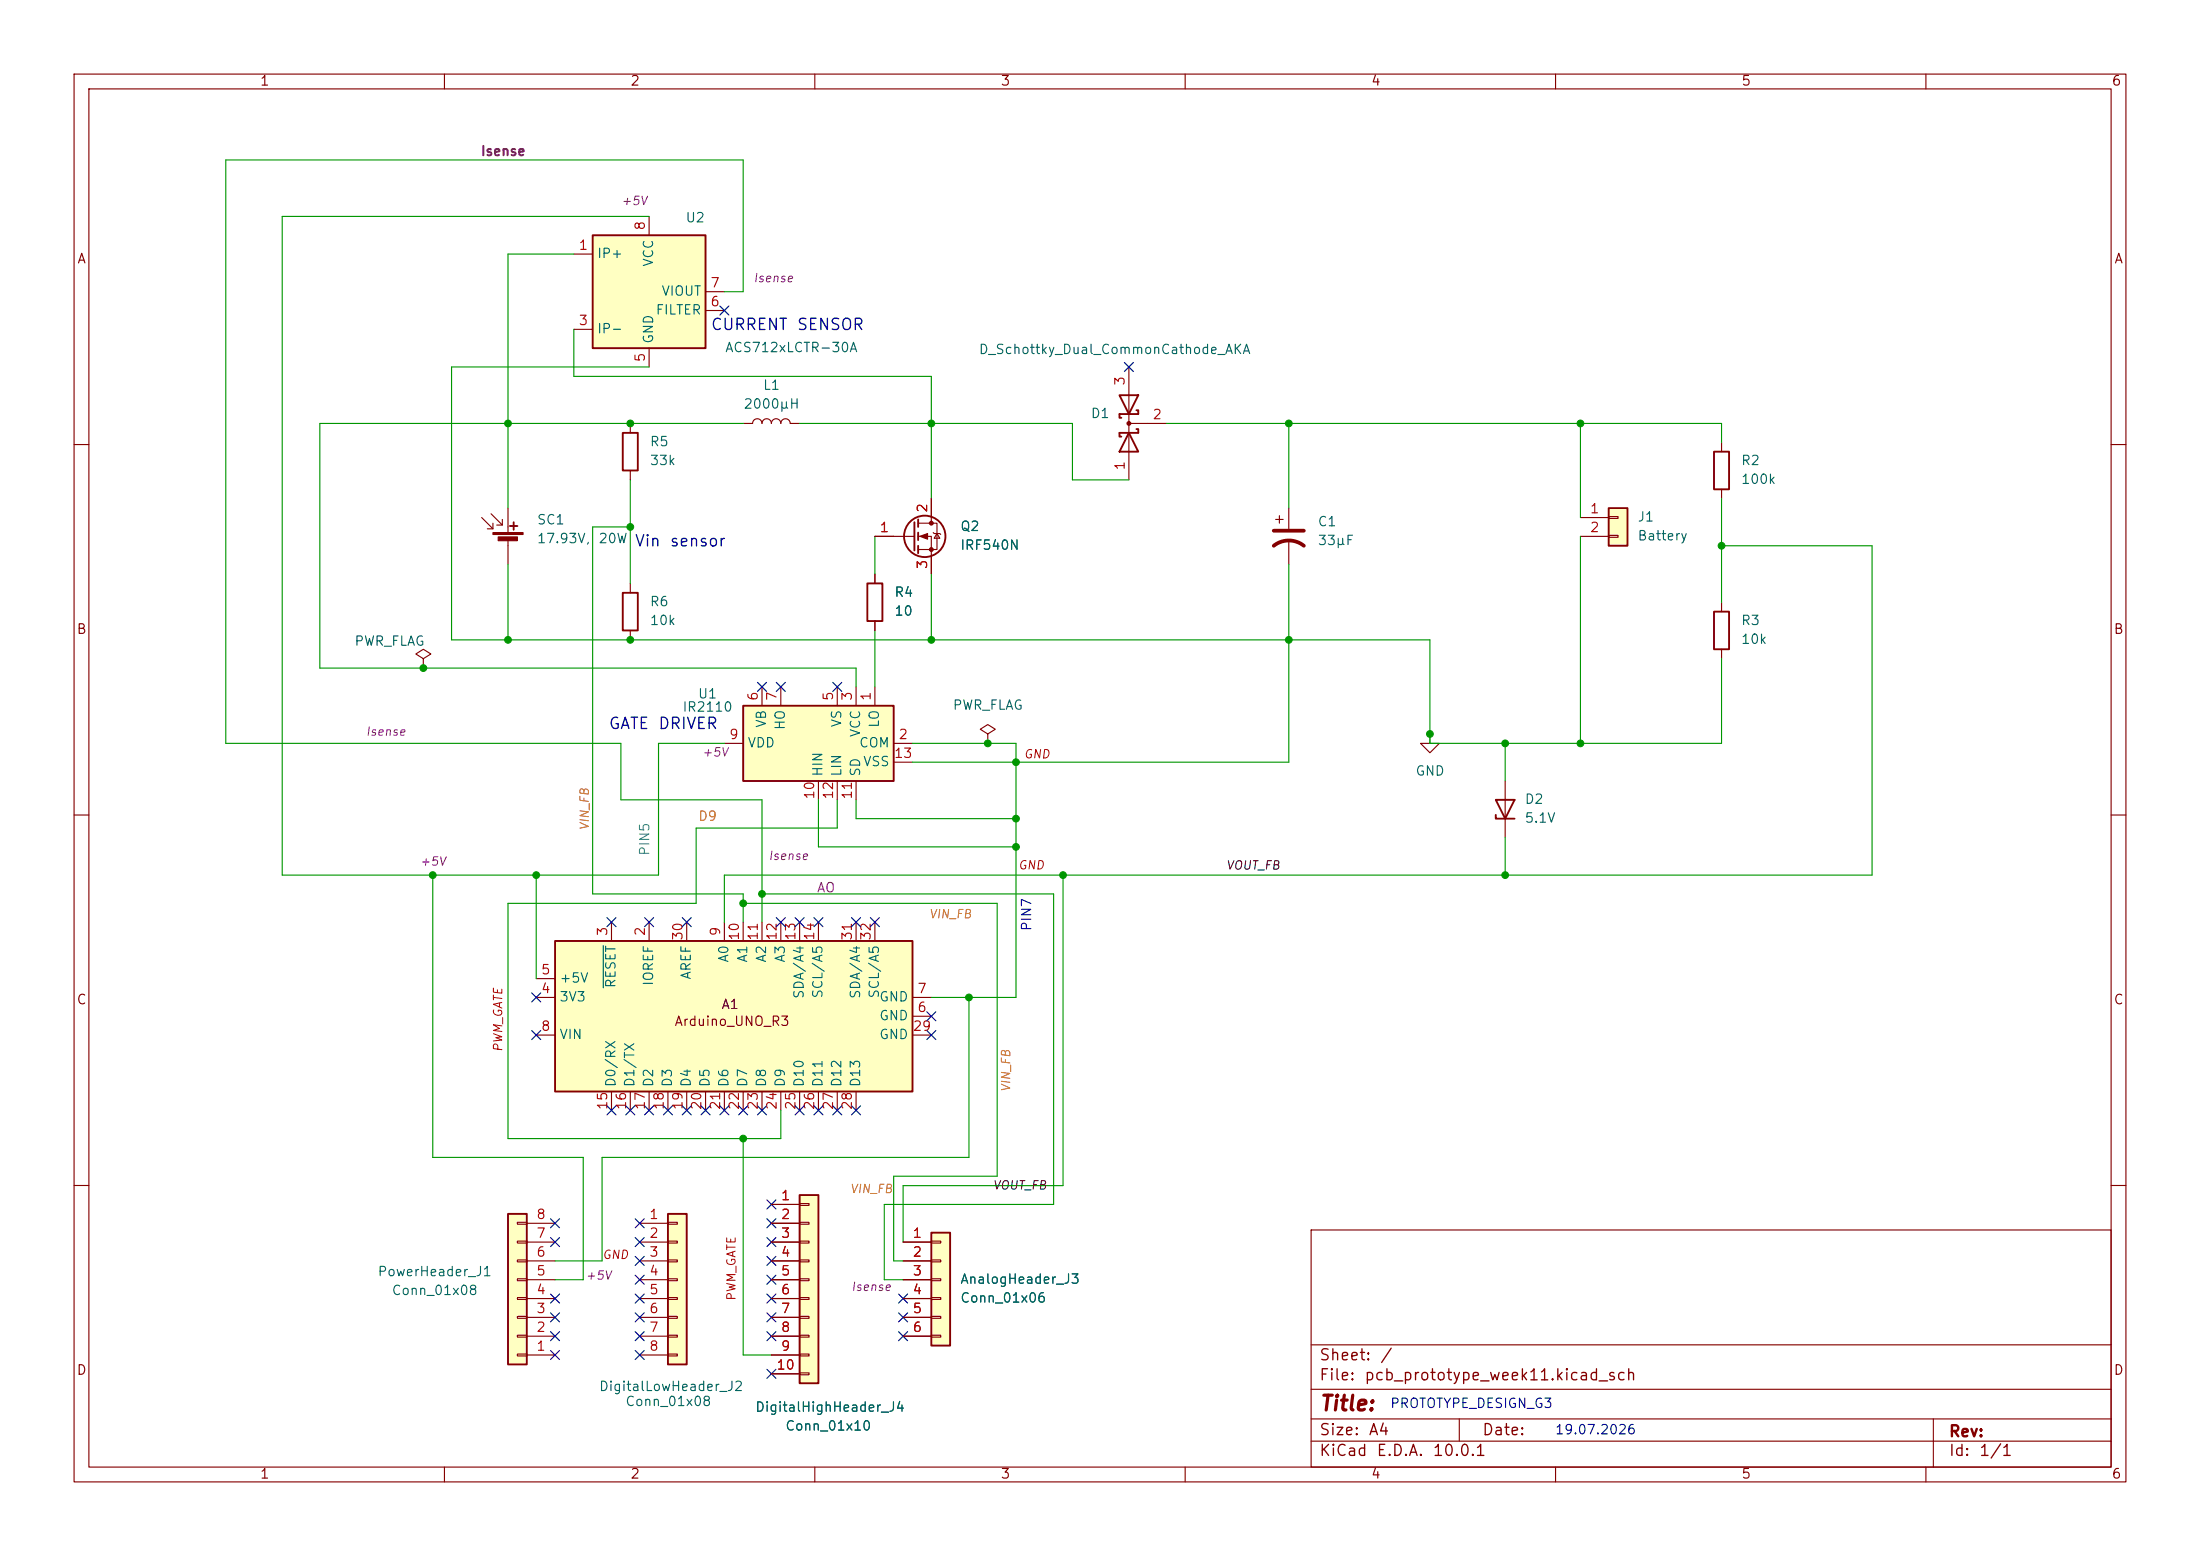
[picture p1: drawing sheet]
<svg xmlns="http://www.w3.org/2000/svg" width="297mm" height="210mm" viewBox="0 0 297 210" stroke-linecap="round" stroke-linejoin="round" font-family="sans-serif">
<g fill="none" stroke="#840000" stroke-width=".15">
<path d="M10 10h277v190h-277zM12 12h273v186h-273zM60 10v2M110 10v2M160 10v2M210 10v2M260 10v2M85.1 57.2v1.2M10 60h2M85.1 63.5v1.3M285 60h2M10 110h2"/>
<path d="M285 110h2M10 160h2M177 166h108v32h-108zM285 160h2M60 198v2M110 198v2M160 198v2M177 194.5h108M177 191.5h108M177 187.5h108M177 181.5h108M197 191.5v3"/>
<path d="M210 198v2M260 198v2M261 191.5v6.5"/>
</g>
<path d="M84.1 58.4h2v5.1h-2z" fill="none" stroke="#840000" stroke-width=".25"/>
<path d="M68.6 163.8h2.5v20.4h-2.5z" fill="#ffffc2"/>
<path d="M68.6 163.8h2.5v20.4h-2.5z" fill="none" stroke="#840000" stroke-width=".25"/>
<g fill="none" stroke="#840000" stroke-width=".15">
<path d="M69.8 177.7h1.3v.2h-1.3zM69.8 175.1h1.3v.3h-1.3zM69.8 172.6h1.3v.2h-1.3zM69.8 170.1h1.3v.2h-1.3zM69.8 167.5h1.3v.3h-1.3zM69.8 165h1.3v.2h-1.3zM71.1 177.8h3.8M71.1 175.3h3.8M71.1 172.7h3.8M71.1 170.2h3.8M71.1 167.6h3.8M71.1 165.1h3.8"/>
<path d="M69.8 182.8h1.3v.2h-1.3zM69.8 180.2h1.3v.3h-1.3zM71.1 182.9h3.8M71.1 180.3h3.8"/>
</g>
<path d="M125.7 166.4h2.6v15.2h-2.6z" fill="#ffffc2"/>
<path d="M68.8 71h1M69.3 70.5v1M125.7 166.4h2.6v15.2h-2.6z" fill="none" stroke="#840000" stroke-width=".25"/>
<g fill="none" stroke="#840000" stroke-width=".15">
<path d="M65 69.9l1.5 1.5M66.3 69.3l1.5 1.6M66.5 70.6v.8h-.7M67.8 70.1v.8h-.7M68.6 68.6v3.3M68.6 72.9v3.3M57.1 88.9l1.1-.6-1.1-.7-1 .7 1 .6v1.3M57.1 90.2h.1M133.3 99.1l1.1-.7-1.1-.6-1 .6 1 .7v1.2M133.3 100.3h.1M121.9 167.6h3.8M121.9 170.2h3.8"/>
<path d="M121.9 172.7h3.8M121.9 175.3h3.8M121.9 177.8h3.8M125.7 167.5h1.3v.3h-1.3zM125.7 170.1h1.3v.2h-1.3zM125.7 172.6h1.3v.2h-1.3zM125.7 175.1h1.3v.3h-1.3zM125.7 177.7h1.3v.2h-1.3zM121.9 180.3h3.8M125.7 180.2h1.3v.3h-1.3z"/>
</g>
<g fill="#840000" stroke="#840000" stroke-width=".15">
<path d="M66.5 71.9h4.1v.2h-4.1z"/>
<path d="M67.3 72.5h2.5v.5h-2.5z"/>
</g>
<path d="M107.9 161.3h2.6v25.4h-2.6z" fill="#ffffc2"/>
<path d="M107.9 161.3h2.6v25.4h-2.6z" fill="none" stroke="#840000" stroke-width=".25"/>
<g fill="none" stroke="#840000" stroke-width=".15">
<path d="M104.1 162.6h3.8M104.1 165.1h3.8M104.1 167.6h3.8M104.1 170.2h3.8M104.1 172.7h3.8M104.1 175.3h3.8M104.1 177.8h3.8M107.9 162.4h1.3v.3h-1.3zM107.9 165h1.3v.2h-1.3zM107.9 167.5h1.3v.3h-1.3zM107.9 170.1h1.3v.2h-1.3zM107.9 172.6h1.3v.2h-1.3z"/>
<path d="M107.9 175.1h1.3v.3h-1.3zM107.9 177.7h1.3v.2h-1.3zM104.1 180.3h3.8M104.1 182.9h3.8M104.1 185.4h3.8M107.9 180.2h1.3v.3h-1.3zM107.9 182.8h1.3v.2h-1.3zM107.9 185.3h1.3v.2h-1.3z"/>
</g>
<path d="M90.2 163.8h2.5v20.4h-2.5z" fill="#ffffc2"/>
<path d="M151.1 53.3h2.6l-1.3 2.6zM152.4 58.4l1.3 2.6h-2.6zM153.4 57.9h.3v.5h-2.6v.5h.3M153.4 55.4h.3v.5h-2.6v.5h.3M231.4 61h2v5h-2zM84.1 80h2v5.1h-2zM231.4 82.6h2v5h-2zM201.9 110v.5h2.6M201.9 108h2.6l-1.3 2.5zM90.2 163.8h2.5v20.4h-2.5z" fill="none" stroke="#840000" stroke-width=".25"/>
<g fill="none" stroke="#840000" stroke-width=".15">
<path d="M152.4 57.2h5.1M152.4 49.5v15.3M232.4 59.7v1.3M85.1 78.7v1.3M172.2 70.1h1M172.7 69.6v1M174 68.6v2.8M174 72.9v3.3M232.4 66v1.3M85.1 85.1v1.3M193 99.1v1.2h1.3l-1.3 1.3-1.2-1.3h1.2M193 99.1h.1"/>
<path d="M232.4 81.3v1.3M232.4 87.6v1.3M203.2 105.4v7.6M86.4 165.1h3.8M86.4 167.6h3.8M86.4 170.2h3.8M86.4 172.7h3.8M86.4 175.3h3.8M86.4 177.8h3.8M90.2 165h1.2v.2h-1.2zM90.2 167.5h1.2v.3h-1.2zM90.2 170.1h1.2v.2h-1.2z"/>
<path d="M90.2 172.6h1.2v.2h-1.2zM90.2 175.1h1.2v.3h-1.2zM90.2 177.7h1.2v.2h-1.2zM86.4 180.3h3.8M86.4 182.9h3.8M90.2 180.2h1.2v.3h-1.2zM90.2 182.8h1.2v.2h-1.2z"/>
</g>
<circle cx="152.4" cy="57.1" r=".25" fill="#840000" stroke="#840000" stroke-width=".15"/>
<path d="M172 73.7a3.3 3.3 0 0 1 4 0M172 71.6h4" fill="none" stroke="#840000" stroke-width=".51"/>
<path d="M100.3 95.3h20.3v10.1h-20.3z" fill="#ffffc2"/>
<path d="M100.3 95.3h20.3v10.1h-20.3z" fill="none" stroke="#840000" stroke-width=".25"/>
<path d="M102.9 92.7v2.6M105.4 92.7v2.6M113 92.7v2.6M115.6 92.7v2.6M118.1 92.7v2.6M97.8 100.3h2.5M110.5 105.4v2.6M113 105.4v2.6M115.6 105.4v2.6M120.6 100.3h2.6M120.6 102.9h2.6" fill="none" stroke="#840000" stroke-width=".15"/>
<path d="M217.2 68.6h2.5v5.1h-2.5z" fill="#ffffc2"/>
<path d="M217.2 68.6h2.5v5.1h-2.5z" fill="none" stroke="#840000" stroke-width=".25"/>
<path d="M213.4 69.9h3.8M213.4 72.4h3.8M217.2 69.7h1.2v.3h-1.2zM217.2 72.3h1.2v.2h-1.2z" fill="none" stroke="#840000" stroke-width=".15"/>
<path d="M80 31.8h15.2v15.2h-15.2z" fill="#ffffc2"/>
<path d="M80 31.8h15.2v15.2h-15.2zM117.1 78.7h2v5.1h-2z" fill="none" stroke="#840000" stroke-width=".25"/>
<path d="M77.5 34.3h2.5M87.6 29.2v2.6M95.2 39.4h2.6M77.5 44.5h2.5M87.6 47v2.5M95.2 41.9h2.6M118.1 77.5v1.2M118.1 83.8v1.3" fill="none" stroke="#840000" stroke-width=".15"/>
<path d="M74.9 127h48.3v20.3h-48.3z" fill="#ffffc2"/>
<g fill="none" stroke="#840000" stroke-width=".25">
<path d="M123.4 70.5v3.8M124 70.1v1M124 71.9v1M124 73.7v1M74.9 127h48.3v20.3h-48.3z"/>
<circle cx="124.8" cy="72.4" r="2.79"/>
</g>
<g fill="none" stroke="#840000" stroke-width=".15">
<path d="M100.3 57.2h1.3a.64 .64 0 0 1 .6-.7 .64 .64 0 0 1 .7 .7 .64 .64 0 0 1 .6-.7 .64 .64 0 0 1 .6 .7 .64 .64 0 0 1 .7-.7 .64 .64 0 0 1 .6 .7 .64 .64 0 0 1 .6-.7 .64 .64 0 0 1 .7 .7h1.2M118.1 77.5v1.2M118.1 72.4h5.3M124 70.6h2.5v3.6h-2.5M124 72.4h1.7v5.1M125.7 67.3v3.3M126 71.9l.1 .1h.8l.1 .1M126.5 72l.4 .6h-.8zM118.1 83.8v1.3M72.4 134.6h2.5M72.4 132.1h2.5M72.4 139.7h2.5"/>
<path d="M82.5 124.5v2.5M87.6 124.5v2.5M92.7 124.5v2.5M97.8 124.5v2.5M100.3 124.5v2.5M102.9 124.5v2.5M105.4 124.5v2.5M107.9 124.5v2.5M110.5 124.5v2.5M115.6 124.5v2.5M118.1 124.5v2.5M123.2 134.6h2.5"/>
<path d="M123.2 137.2h2.5M123.2 139.7h2.5M82.5 147.3v2.6M85.1 147.3v2.6M87.6 147.3v2.6M90.2 147.3v2.6M92.7 147.3v2.6M95.2 147.3v2.6M97.8 147.3v2.6M100.3 147.3v2.6M102.9 147.3v2.6M105.4 147.3v2.6"/>
<path d="M107.9 147.3v2.6M110.5 147.3v2.6M113 147.3v2.6M115.6 147.3v2.6M104.1 162.6h3.8M104.1 165.1h3.8M104.1 167.6h3.8M104.1 170.2h3.8M104.1 172.7h3.8M104.1 175.3h3.8M104.1 177.8h3.8M121.9 167.6h3.8"/>
<path d="M121.9 170.2h3.8M121.9 172.7h3.8M121.9 175.3h3.8M121.9 177.8h3.8M104.1 180.3h3.8M104.1 182.9h3.8M104.1 185.4h3.8M121.9 180.3h3.8"/>
</g>
<path d="M81.4 127.6v5.7" fill="none" stroke="#006464" stroke-width=".15"/>
<g fill="#840000" stroke="#840000" stroke-width=".15">
<path d="M124.2 72.4l1-.4v.8z"/>
<circle cx="125.7" cy="70.6" r=".25"/>
<circle cx="125.7" cy="74.2" r=".25"/>
</g>
<g fill="none" stroke="#009600" stroke-width=".15">
<path d="M77.5 34.3h-8.9v34.3M87.6 29.2h-49.5v88.9h50.8v-17.8h8.9M97.8 39.4h2.5v-17.8h-69.8v78.7h53.3v7.7h19.1v16.5M77.5 44.5v6.3h48.2v16.5M87.6 49.5h-26.6v36.9h132v13.9h39.4v-11.4M100.3 57.2h-57.1v33h72.4v2.5M107.9 57.2h36.9v7.6h7.6M157.5 57.2h74.9v2.5M174 57.2v11.4M213.4 57.2v12.7M68.6 76.2v10.2M85.1 71.1h-5.1v49.6h20.3v3.8"/>
<path d="M85.1 64.8v13.9M118.1 72.4v5.1M125.7 77.5v8.9M174 76.2v26.7h-50.8M213.4 72.4v27.9M232.4 73.7h20.3v44.4h-154.9v6.4M232.4 67.3v14M118.1 85.1v7.6M58.4 118.1v38.1h20.3v16.5h-3.8M72.4 118.1v14M110.5 108v6.3h26.7M113 108v3.8h-19v10.1h-25.4v31.8h36.8v-3.8"/>
<path d="M115.6 108v2.5h21.6M123.2 100.3h14v34.3h-11.5M143.5 118.1v41.9h-21.6v7.6M203.2 100.3v5.1M203.2 113v5.1M100.3 121.9h34.3v36.9h-14v11.4h1.3M102.9 120.7h39.3v41.9h-22.8v10.1h2.5M130.8 134.6v21.6h-49.5v14h-6.4M100.3 153.7v29.2h3.8"/>
</g>
<g fill="none" stroke="#000084" stroke-width=".15">
<path d="M97.2 41.3l1.2 1.2M98.4 41.3l-1.2 1.2M151.8 48.9l1.2 1.2M153 48.9l-1.2 1.2M102.3 92.1l1.2 1.2M103.5 92.1l-1.2 1.2M104.8 92.1l1.2 1.2M106 92.1l-1.2 1.2M112.4 92.1l1.2 1.2M113.6 92.1l-1.2 1.2M71.8 134l1.2 1.2M71.8 139.1l1.2 1.2"/>
<path d="M73 134l-1.2 1.2M73 139.1l-1.2 1.2M81.9 123.9l1.3 1.2M83.2 123.9l-1.3 1.2M87 123.9l1.2 1.2M88.2 123.9l-1.2 1.2M92.1 123.9l1.2 1.2M93.3 123.9l-1.2 1.2M104.8 123.9l1.2 1.2M106 123.9l-1.2 1.2M107.3 123.9l1.3 1.2M108.6 123.9l-1.3 1.2"/>
<path d="M109.9 123.9l1.2 1.2M111.1 123.9l-1.2 1.2M115 123.9l1.2 1.2M116.2 123.9l-1.2 1.2M117.5 123.9l1.2 1.2M118.7 123.9l-1.2 1.2M125.1 139.1l1.2 1.2M125.1 136.6l1.2 1.2M126.3 136.6l-1.2 1.2M126.3 139.1l-1.2 1.2M81.9 149.3l1.3 1.2M83.2 149.3l-1.3 1.2"/>
<path d="M84.5 149.3l1.2 1.2M85.7 149.3l-1.2 1.2M87 149.3l1.2 1.2M88.2 149.3l-1.2 1.2M89.6 149.3l1.2 1.2M90.8 149.3l-1.2 1.2M92.1 149.3l1.2 1.2M93.3 149.3l-1.2 1.2M94.6 149.3l1.3 1.2M95.9 149.3l-1.3 1.2M97.2 149.3l1.2 1.2M98.4 149.3l-1.2 1.2"/>
<path d="M99.7 149.3l1.2 1.2M100.9 149.3l-1.2 1.2M102.3 149.3l1.2 1.2M103.5 149.3l-1.2 1.2M107.3 149.3l1.3 1.2M108.6 149.3l-1.3 1.2M109.9 149.3l1.2 1.2M111.1 149.3l-1.2 1.2M112.4 149.3l1.2 1.2M113.6 149.3l-1.2 1.2M115 149.3l1.2 1.2M116.2 149.3l-1.2 1.2"/>
<path d="M74.3 174.7l1.2 1.2M74.3 177.2l1.2 1.2M74.3 179.7l1.2 1.2M74.3 164.5l1.2 1.2M74.3 167l1.2 1.2M75.5 174.7l-1.2 1.2M75.5 177.2l-1.2 1.2M75.5 179.7l-1.2 1.2M75.5 164.5l-1.2 1.2M75.5 167l-1.2 1.2M85.8 164.5l1.2 1.2M85.8 177.2l1.2 1.2"/>
<path d="M85.8 167l1.2 1.2M85.8 169.6l1.2 1.2M85.8 179.7l1.2 1.2M85.8 172.1l1.2 1.2M85.8 174.7l1.2 1.2M87 164.5l-1.2 1.2M87 177.2l-1.2 1.2M87 167l-1.2 1.2M87 169.6l-1.2 1.2M87 179.7l-1.2 1.2M87 172.1l-1.2 1.2M87 174.7l-1.2 1.2"/>
<path d="M103.5 169.6l1.2 1.2M103.5 167l1.2 1.2M103.5 172.1l1.2 1.2M103.5 164.5l1.2 1.2M103.5 162l1.2 1.2M103.5 174.7l1.2 1.2M103.5 177.2l1.2 1.2M103.5 179.7l1.2 1.2M104.7 169.6l-1.2 1.2M104.7 162l-1.2 1.2M104.7 167l-1.2 1.2M104.7 172.1l-1.2 1.2"/>
<path d="M104.7 164.5l-1.2 1.2M104.7 174.7l-1.2 1.2M104.7 177.2l-1.2 1.2M104.7 179.7l-1.2 1.2M121.3 179.7l1.2 1.2M121.3 174.7l1.2 1.2M121.3 177.2l1.2 1.2M122.5 179.7l-1.2 1.2M122.5 174.7l-1.2 1.2M122.5 177.2l-1.2 1.2M74.3 182.3l1.2 1.2M75.5 182.3l-1.2 1.2"/>
<path d="M85.8 182.3l1.2 1.2M87 182.3l-1.2 1.2M103.5 184.8l1.2 1.2M104.7 184.8l-1.2 1.2"/>
</g>
<g fill="#009600" stroke="#009600" stroke-width=".14">
<circle cx="72.4" cy="118.1" r=".46"/>
<circle cx="58.4" cy="118.1" r=".46"/>
<circle cx="100.3" cy="153.7" r=".46"/>
<circle cx="85.1" cy="71.1" r=".46"/>
<circle cx="85.1" cy="86.4" r=".46"/>
<circle cx="68.6" cy="86.4" r=".46"/>
<circle cx="57.1" cy="90.2" r=".46"/>
<circle cx="68.6" cy="57.2" r=".46"/>
<circle cx="143.5" cy="118.1" r=".46"/>
<circle cx="100.3" cy="121.9" r=".46"/>
<circle cx="102.9" cy="120.7" r=".46"/>
<circle cx="130.8" cy="134.6" r=".46"/>
<circle cx="85.1" cy="57.2" r=".46"/>
<circle cx="125.7" cy="86.4" r=".46"/>
<circle cx="125.7" cy="57.2" r=".46"/>
<circle cx="174" cy="86.4" r=".46"/>
<circle cx="174" cy="57.2" r=".46"/>
<circle cx="213.4" cy="57.2" r=".46"/>
<circle cx="137.2" cy="102.9" r=".46"/>
<circle cx="137.2" cy="110.5" r=".46"/>
<circle cx="137.2" cy="114.3" r=".46"/>
<circle cx="133.3" cy="100.3" r=".46"/>
<circle cx="203.2" cy="118.1" r=".46"/>
<circle cx="203.2" cy="100.3" r=".46"/>
<circle cx="193" cy="99.1" r=".46"/>
<circle cx="232.4" cy="73.7" r=".46"/>
<circle cx="213.4" cy="100.3" r=".46"/>
</g>
<text font-size="2" fill="#840000" x="178" y="190.9">Title:</text>
<g font-size="1.5" fill="#0000c2">
<text x="95.9" y="44.9">CURRENT</text>
<text x="107.5" y="44.9">SENSOR</text>
<text x="85.6" y="74.1">Vin</text>
<text x="90.3" y="74.1">sensor</text>
<text x="82.1" y="98.8">GATE</text>
<text x="88.8" y="98.8">DRIVER</text>
</g>
<g font-size="1.5" fill="#840000">
<text x="178" y="184">Sheet:</text>
<text x="186.2" y="184">/</text>
<text x="178" y="186.7">File:</text>
<text x="184.1" y="186.7">pcb_prototype_week11.kicad_sch</text>
<text x="178" y="196.9">KiCad</text>
<text x="178" y="194.1">Size:</text>
<text x="184.7" y="194.1">A4</text>
<text x="185.7" y="196.9">E.D.A.</text>
<text x="193.3" y="196.9">10.0.1</text>
<text x="200" y="194.1">Date:</text>
<text x="263" y="194.3">Rev:</text>
<text x="263" y="196.9">Id:</text>
<text x="267.1" y="196.9">1/1</text>
</g>
<g font-size="1.3" fill="#840000">
<text x="35" y="11.9">1</text>
<text x="85" y="11.9">2</text>
<text x="135" y="11.9">3</text>
<text x="185" y="11.9">4</text>
<text x="235" y="11.9">5</text>
<text x="285" y="11.9">6</text>
<text x="10.3" y="35.9">A</text>
<text x="285.3" y="35.9">A</text>
<text x="10.3" y="85.9">B</text>
<text x="285.3" y="85.9">B</text>
<text x="10.3" y="135.9">C</text>
<text x="285.3" y="135.9">C</text>
<text x="91" y="138.8">Arduino_UNO_R3</text>
<text x="10.3" y="185.9">D</text>
<text x="285.3" y="185.9">D</text>
<text x="35" y="199.9">1</text>
<text x="85" y="199.9">2</text>
<text x="135" y="199.9">3</text>
<text x="185" y="199.9">4</text>
<text x="235" y="199.9">5</text>
<text x="285" y="199.9">6</text>
</g>
<g font-size="1.3" fill="#840084">
<text x="64.8" y="21.3">Isense</text>
<text x="110.2" y="120.8">AO</text>
</g>
<g font-size="1.3" fill="#a90000">
<text x="78" y="34">1</text>
<text x="87.4" y="31.2" transform="rotate(-90 87.4 31.2)">8</text>
<text x="95.8" y="41.7">6</text>
<text x="95.8" y="39.1">7</text>
<text x="78" y="44.2">3</text>
<text x="87.4" y="49" transform="rotate(-90 87.4 49)">5</text>
<text x="152.1" y="52.1" transform="rotate(-90 152.1 52.1)">3</text>
<text x="155.5" y="56.9">2</text>
<text x="152.1" y="63.6" transform="rotate(-90 152.1 63.6)">1</text>
<text x="125.5" y="69.3" transform="rotate(-90 125.5 69.3)">2</text>
<text x="214.6" y="69.6">1</text>
<text x="118.7" y="72.1">1</text>
<text x="125.5" y="76.9" transform="rotate(-90 125.5 76.9)">3</text>
<text x="214.6" y="72.1">2</text>
<text x="102.6" y="94.7" transform="rotate(-90 102.6 94.7)">6</text>
<text x="105.2" y="94.7" transform="rotate(-90 105.2 94.7)">7</text>
<text x="112.8" y="94.7" transform="rotate(-90 112.8 94.7)">5</text>
<text x="115.3" y="94.7" transform="rotate(-90 115.3 94.7)">3</text>
<text x="117.9" y="94.7" transform="rotate(-90 117.9 94.7)">1</text>
<text x="98.4" y="100.1">9</text>
<text x="121.2" y="100.1">2</text>
<text x="110.2" y="108" transform="rotate(-90 110.2 108)">10</text>
<text x="112.8" y="108" transform="rotate(-90 112.8 108)">12</text>
<text x="115.3" y="108" transform="rotate(-90 115.3 108)">11</text>
<text x="120.6" y="102.6">13</text>
<text x="73" y="131.8">5</text>
<text x="82.3" y="126.4" transform="rotate(-90 82.3 126.4)">3</text>
<text x="87.4" y="126.4" transform="rotate(-90 87.4 126.4)">2</text>
<text x="92.5" y="127" transform="rotate(-90 92.5 127)">30</text>
<text x="97.5" y="126.4" transform="rotate(-90 97.5 126.4)">9</text>
<text x="100.1" y="127" transform="rotate(-90 100.1 127)">10</text>
<text x="102.6" y="127" transform="rotate(-90 102.6 127)">11</text>
<text x="105.2" y="127" transform="rotate(-90 105.2 127)">12</text>
<text x="107.7" y="127" transform="rotate(-90 107.7 127)">13</text>
<text x="110.2" y="127" transform="rotate(-90 110.2 127)">14</text>
<text x="115.3" y="127" transform="rotate(-90 115.3 127)">31</text>
<text x="117.9" y="127" transform="rotate(-90 117.9 127)">32</text>
<text x="73" y="134.4">4</text>
<text x="123.8" y="136.9">6</text>
<text x="123.8" y="134.4">7</text>
<text x="73" y="139.4">8</text>
<text x="123.1" y="139.4">29</text>
<text x="82.3" y="149.9" transform="rotate(-90 82.3 149.9)">15</text>
<text x="84.8" y="149.9" transform="rotate(-90 84.8 149.9)">16</text>
<text x="87.4" y="149.9" transform="rotate(-90 87.4 149.9)">17</text>
<text x="89.9" y="149.9" transform="rotate(-90 89.9 149.9)">18</text>
<text x="92.5" y="149.9" transform="rotate(-90 92.5 149.9)">19</text>
<text x="95" y="149.9" transform="rotate(-90 95 149.9)">20</text>
<text x="97.5" y="149.9" transform="rotate(-90 97.5 149.9)">21</text>
<text x="100.1" y="149.9" transform="rotate(-90 100.1 149.9)">22</text>
<text x="102.6" y="149.9" transform="rotate(-90 102.6 149.9)">23</text>
<text x="105.2" y="149.9" transform="rotate(-90 105.2 149.9)">24</text>
<text x="107.7" y="149.9" transform="rotate(-90 107.7 149.9)">25</text>
<text x="110.2" y="149.9" transform="rotate(-90 110.2 149.9)">26</text>
<text x="112.8" y="149.9" transform="rotate(-90 112.8 149.9)">27</text>
<text x="115.3" y="149.9" transform="rotate(-90 115.3 149.9)">28</text>
<text x="72.3" y="167.4">7</text>
<text x="72.3" y="164.8">8</text>
<text x="87.6" y="164.8">1</text>
<text x="87.6" y="167.4">2</text>
<text x="105.3" y="162.3">1</text>
<text x="105.3" y="164.8">2</text>
<text x="105.3" y="167.4">3</text>
<text x="123.1" y="167.4">1</text>
<text x="72.3" y="172.5">5</text>
<text x="72.3" y="169.9">6</text>
<text x="87.6" y="169.9">3</text>
<text x="87.6" y="172.5">4</text>
<text x="105.3" y="169.9">4</text>
<text x="105.3" y="172.5">5</text>
<text x="123.1" y="169.9">2</text>
<text x="123.1" y="172.5">3</text>
<text x="72.3" y="177.5">3</text>
<text x="72.3" y="175">4</text>
<text x="87.6" y="175">5</text>
<text x="87.6" y="177.5">6</text>
<text x="105.3" y="175">6</text>
<text x="105.3" y="177.5">7</text>
<text x="123.1" y="175">4</text>
<text x="123.1" y="177.5">5</text>
<text x="72.3" y="182.6">1</text>
<text x="72.3" y="180.1">2</text>
<text x="87.6" y="180.1">7</text>
<text x="87.6" y="182.6">8</text>
<text x="104.7" y="185.2">10</text>
<text x="105.3" y="180.1">8</text>
<text x="105.3" y="182.6">9</text>
<text x="123.1" y="180.1">6</text>
</g>
<g font-size="1.3" fill="#006464">
<text x="80.5" y="35.2">IP+</text>
<text x="92.5" y="30.3">U2</text>
<text x="88.5" y="36.1" transform="rotate(-90 88.5 36.1)">VCC</text>
<text x="89.2" y="40.2">VIOUT</text>
<text x="80.5" y="45.3">IP-</text>
<text x="88.4" y="42.8">FILTER</text>
<text x="88.5" y="46.5" transform="rotate(-90 88.5 46.5)">GND</text>
<text x="97.8" y="47.9">ACS712xLCTR-30A</text>
<text x="102.9" y="52.9">L1</text>
<text x="132" y="48.1">D_Schottky_Dual_CommonCathode_AKA</text>
<text x="100.3" y="55.5">2000µH</text>
<text x="147.2" y="56.7">D1</text>
<text x="87.6" y="60.6">R5</text>
<text x="87.6" y="63.1">33k</text>
<text x="235" y="63.1">R2</text>
<text x="235" y="65.6">100k</text>
<text x="72.4" y="71.1">SC1</text>
<text x="129.5" y="72">Q2</text>
<text x="177.8" y="71.3">C1</text>
<text x="221" y="70.7">J1</text>
<text x="72.4" y="73.6">17.93V,</text>
<text x="80.7" y="73.6">20W</text>
<text x="129.5" y="74.5">IRF540N</text>
<text x="177.8" y="73.9">33µF</text>
<text x="221" y="73.3">Battery</text>
<text x="87.6" y="82.1">R6</text>
<text x="120.7" y="80.9">R4</text>
<text x="120.7" y="83.4">10</text>
<text x="47.8" y="87.5">PWR_FLAG</text>
<text x="87.6" y="84.7">10k</text>
<text x="235" y="84.7">R3</text>
<text x="235" y="87.2">10k</text>
<text x="94.1" y="94.6">U1</text>
<text x="92" y="96.4">IR2110</text>
<text x="100.8" y="101.2">VDD</text>
<text x="103.7" y="98.3" transform="rotate(-90 103.7 98.3)">VB</text>
<text x="106.3" y="98.6" transform="rotate(-90 106.3 98.6)">HO</text>
<text x="113.9" y="98.3" transform="rotate(-90 113.9 98.3)">VS</text>
<text x="115.9" y="101.2">COM</text>
<text x="116.4" y="99.6" transform="rotate(-90 116.4 99.6)">VCC</text>
<text x="119" y="98.3" transform="rotate(-90 119 98.3)">LO</text>
<text x="128.5" y="96.1">PWR_FLAG</text>
<text x="111.4" y="104.9" transform="rotate(-90 111.4 104.9)">HIN</text>
<text x="113.9" y="104.9" transform="rotate(-90 113.9 104.9)">LIN</text>
<text x="116.4" y="103.7">VSS</text>
<text x="116.4" y="104.9" transform="rotate(-90 116.4 104.9)">SD</text>
<text x="191" y="105">GND</text>
<text x="205.7" y="108.8">D2</text>
<text x="205.7" y="111.4">5.1V</text>
<text x="98.7" y="130" transform="rotate(-90 98.7 130)">A0</text>
<text x="101.2" y="130" transform="rotate(-90 101.2 130)">A1</text>
<text x="103.7" y="130" transform="rotate(-90 103.7 130)">A2</text>
<text x="106.3" y="130" transform="rotate(-90 106.3 130)">A3</text>
<text x="75.4" y="135.5">3V3</text>
<text x="75.4" y="132.9">+5V</text>
<text x="83.4" y="133.5" transform="rotate(-90 83.4 133.5)">RESET</text>
<text x="88.5" y="133.2" transform="rotate(-90 88.5 133.2)">IOREF</text>
<text x="93.6" y="132.3" transform="rotate(-90 93.6 132.3)">AREF</text>
<text x="108.8" y="134.9" transform="rotate(-90 108.8 134.9)">SDA/A4</text>
<text x="111.4" y="134.8" transform="rotate(-90 111.4 134.8)">SCL/A5</text>
<text x="116.4" y="134.9" transform="rotate(-90 116.4 134.9)">SDA/A4</text>
<text x="118.6" y="135.5">GND</text>
<text x="119" y="134.8" transform="rotate(-90 119 134.8)">SCL/A5</text>
<text x="75.4" y="140.6">VIN</text>
<text x="118.6" y="138">GND</text>
<text x="118.6" y="140.6">GND</text>
<text x="83.4" y="146.8" transform="rotate(-90 83.4 146.8)">D0/RX</text>
<text x="86" y="146.8" transform="rotate(-90 86 146.8)">D1/TX</text>
<text x="88.5" y="146.8" transform="rotate(-90 88.5 146.8)">D2</text>
<text x="91" y="146.8" transform="rotate(-90 91 146.8)">D3</text>
<text x="93.6" y="146.8" transform="rotate(-90 93.6 146.8)">D4</text>
<text x="96.1" y="146.8" transform="rotate(-90 96.1 146.8)">D5</text>
<text x="98.7" y="146.8" transform="rotate(-90 98.7 146.8)">D6</text>
<text x="101.2" y="146.8" transform="rotate(-90 101.2 146.8)">D7</text>
<text x="103.7" y="146.8" transform="rotate(-90 103.7 146.8)">D8</text>
<text x="106.3" y="146.8" transform="rotate(-90 106.3 146.8)">D9</text>
<text x="108.8" y="146.8" transform="rotate(-90 108.8 146.8)">D10</text>
<text x="111.4" y="146.8" transform="rotate(-90 111.4 146.8)">D11</text>
<text x="113.9" y="146.8" transform="rotate(-90 113.9 146.8)">D12</text>
<text x="116.4" y="146.8" transform="rotate(-90 116.4 146.8)">D13</text>
<text x="50.9" y="172.6">PowerHeader_J1</text>
<text x="129.5" y="173.6">AnalogHeader_J3</text>
<text x="52.8" y="175.1">Conn_01x08</text>
<text x="129.5" y="176.1">Conn_01x06</text>
<text x="80.8" y="188.1">DigitalLowHeader_J2</text>
<text x="84.3" y="190.1">Conn_01x08</text>
<text x="101.9" y="190.9">DigitalHighHeader_J4</text>
<text x="105.9" y="193.4">Conn_01x10</text>
</g>
<text font-size="1.3" fill="#c60" x="94.2" y="111.1">D9</text>
<text font-size="1.3" fill="#00c2c2" x="88" y="115.6" transform="rotate(-90 88 115.6)">PIN5</text>
<g font-size="1.3" fill="#0000c2">
<text x="139.5" y="125.8" transform="rotate(-90 139.5 125.8)">PIN7</text>
<text x="187.6" y="190.4">PROTOTYPE_DESIGN_G3</text>
<text x="209.8" y="193.9">19.07.2026</text>
</g>
<text font-size="1.3" x="97.3" y="136.5">A1</text>
<g font-size="1.2" fill="#840084">
<text x="83.8" y="28">+5V</text>
<text x="101.6" y="38.4">Isense</text>
<text x="49.3" y="99.6">Isense</text>
<text x="94.7" y="102.4">+5V</text>
<text x="56.6" y="117.1">+5V</text>
<text x="103.6" y="116.4">Isense</text>
<text x="78.9" y="173">+5V</text>
<text x="114.8" y="174.5">Isense</text>
</g>
<g font-size="1.2" fill="#c20000">
<text x="138.1" y="102.6">GND</text>
<text x="137.4" y="117.6">GND</text>
<text x="68.1" y="142.1" transform="rotate(-90 68.1 142.1)">PWM_GATE</text>
<text x="81.2" y="170.2">GND</text>
</g>
<g font-size="1.2" fill="#c60">
<text x="79.8" y="112.2" transform="rotate(-90 79.8 112.2)">VIN_FB</text>
<text x="125.3" y="124.2">VIN_FB</text>
<text x="136.7" y="147.5" transform="rotate(-90 136.7 147.5)">VIN_FB</text>
<text x="114.6" y="161.3">VIN_FB</text>
</g>
<g font-size="1.2">
<text x="165.4" y="117.7">VOUT_FB</text>
<text x="133.9" y="160.8">VOUT_FB</text>
</g>
<text font-size="1.1" fill="#c20000" x="99.6" y="175.6" transform="rotate(-90 99.6 175.6)">PWM_GATE</text>
</svg>
